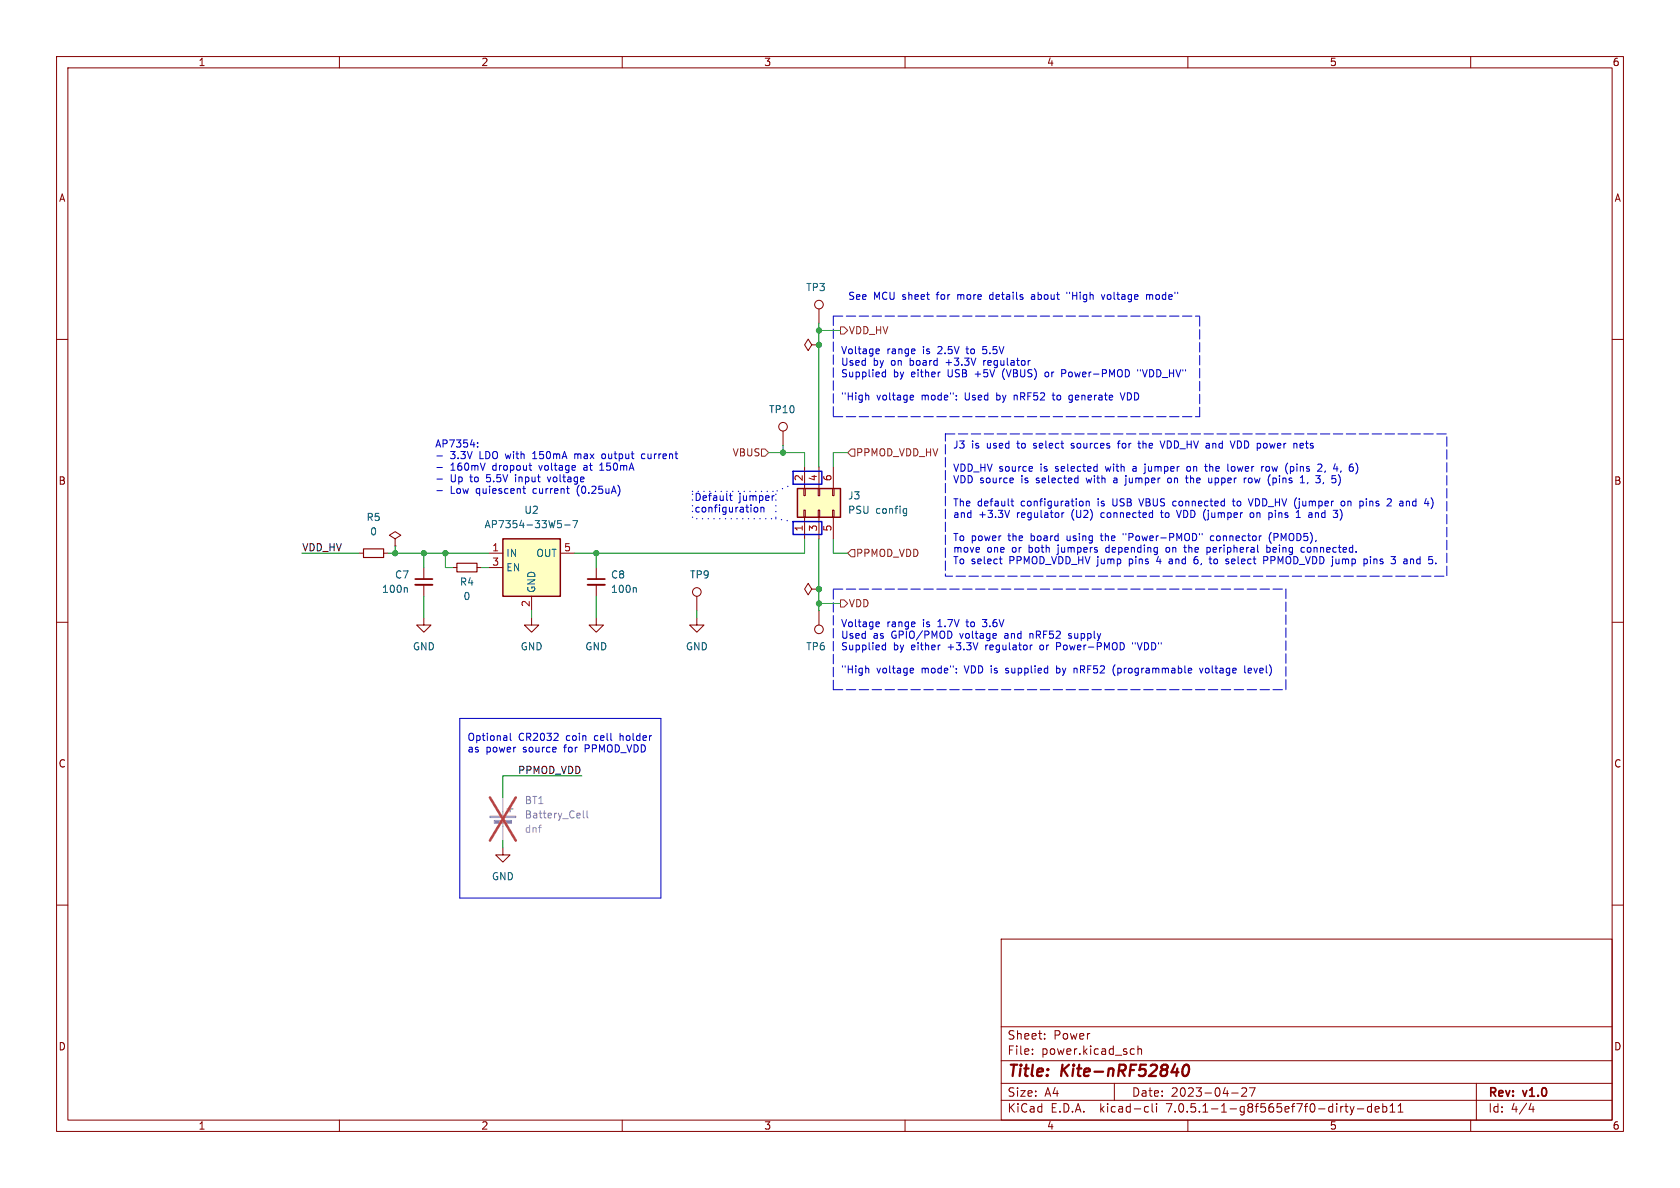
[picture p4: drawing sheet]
<svg xmlns="http://www.w3.org/2000/svg" width="297mm" height="210mm" viewBox="0 0 297 210" stroke-linecap="round" stroke-linejoin="round" font-family="sans-serif">
<g fill="none" stroke="#840000" stroke-width=".18">
<path d="M10 10h277v190h-277zM12 12h273v186h-273zM60 10v2M110 10v2M160 10v2M210 10v2M260 10v2M10 60h2M144.8 54.6v2.6M285 60h2M138.4 76.2v2.5M143.5 61l-.6-1.1-.7 1.1 .7 1 .6-1h1.3"/>
<path d="M144.8 61h.1M63.5 97.8h.8M67.8 97.8h.8M69.8 95.3l1.1-.7-1.1-.6-1 .6 1 .7v1.2M69.8 96.5h.1M86.4 97.8h2.5M99.1 97.8h2.5M142.1 90.2h.3v1.2h-.3zM142.1 86.4h.3v1.2h-.3zM142.2 82.6v3.8M142.2 91.4v3.9M144.7 90.2h.2v1.2h-.2z"/>
<path d="M144.7 86.4h.2v1.2h-.2zM144.8 82.6v3.8M144.8 91.4v3.9M147.2 90.2h.2v1.2h-.2zM147.2 86.4h.2v1.2h-.2zM147.3 82.6v3.8M147.3 91.4v3.9M10 110h2M74.9 109.2v1.3h1.3l-1.3 1.3-1.2-1.3h1.2M74.9 100.3v2.1M74.9 103.4v2M80 100.3h.8"/>
<path d="M84.3 100.3h.8M86.4 100.3h2.5M94 109.2v1.3h1.2l-1.2 1.3-1.3-1.3h1.3M94 105.4v2.6M105.4 109.2v1.3h1.3l-1.3 1.3-1.3-1.3h1.3M105.4 100.3v2.1M105.4 103.4v2M123.2 109.2v1.3h1.3l-1.3 1.3-1.3-1.3h1.3M123.2 105.4v2.6M143.5 104.1l-.6 1.1-.7-1.1 .7-1 .6 1h1.3M144.8 104.1h.1M144.8 108v2.5"/>
<path d="M285 110h2M10 160h2M88.9 149.9v1.2h1.3l-1.3 1.3-1.3-1.3h1.3M285 160h2M177 166h108v32h-108zM60 198v2M110 198v2M160 198v2M177 194.5h108M177 191.5h108M177 187.5h108M177 181.5h108"/>
<path d="M182.5 186.3v.1M182.5 185.5v.1M184.7 183.6v.1M184.7 182.8v.1M197 191.5v3M200.1 185.4l.4 .1M200.5 186.3l-.4 .1M201.2 185.5l.2-.1 .3 .1 .1 .9M201.2 184.9v1.5M202.5 196.5h.5M202.5 195.7h.5M203.7 195.1v1.3l.2 .2"/>
<path d="M204.5 195.1v.1M204.5 195.6v1M210 198v2M217.7 193.2h1.2M219.5 192.4l.6-.1 .2 .1 .1 .3-.9 1.1h.9M220.9 192.3h1l-.7 1.5M237.7 195.6h.6M238 195.1v1.3l.3 .2M238.7 195.6l.3 1M239 196.6l-.1 .4-.2 .1M239.4 195.6l-.4 1M240 196h1.1"/>
<path d="M242.5 195.7l-.5-.1-.3 .3v.4l.2 .2h.6M242.5 195.1v1.5M243.1 196.1l.7-.1-.1-.3-.4-.1-.2 .2 .1 .7h.5M244.5 195.7l.4-.1 .3 .3v.4l-.2 .2h-.5M244.5 195.1v1.5M245.7 196.6h.9M245.7 195.5l.5-.4v1.5M247.2 196.6h.8M247.2 195.5l.4-.4v1.5M260 198v2M261 191.5v6.5M270.7 195l-.4 1.1h.9"/>
<path d="M271 195.6v1"/>
<circle cx="144.8" cy="53.8" r=".76"/>
<circle cx="138.4" cy="75.4" r=".76"/>
<circle cx="123.2" cy="104.6" r=".76"/>
<circle cx="144.8" cy="111.3" r=".76"/>
</g>
<path d="M207.1 189.5h1.2M208.1 188.9l-.1 1.3M209.3 188.4a.46 .46 0 0 1 .5-.2 .46 .46 0 0 1 .4 .4 1.15 1.15 0 0 1-.8 1.6l-.2-.1a1.54 1.54 0 0 1 .1-1.7z" fill="none" stroke="#840000" stroke-width=".4"/>
<path d="M73.4 103.4h3.1M103.9 103.4h3" fill="none" stroke="#840000" stroke-width=".33"/>
<path d="M73.4 102.4h3.1M103.9 102.4h3" fill="none" stroke="#840000" stroke-width=".3"/>
<path d="M99.2 92.6v.6M99.8 92.8h1M101.3 92h.8l-.5 1.3M159.9 89.9l.4 .1M160.3 89.9v1l-.1 .2-.4 .1M160.3 90.7h-.4M71.8 103.9l.2 .2v.6M112.3 103.9l.2 .2v.6" fill="none" stroke="#006464" stroke-width=".18"/>
<g fill="#ffffc2" stroke="#ffffc2" stroke-width=".18">
<path d="M88.9 95.3h10.2v10.1h-10.2z"/>
<path d="M141 86.4h7.6v5h-7.6z"/>
</g>
<path d="M88.9 95.3h10.2v10.1h-10.2zM141 86.4h7.6v5h-7.6z" fill="none" stroke="#840000" stroke-width=".25"/>
<path d="M64.3 97h3.5v1.6h-3.5zM80.8 99.6h3.5v1.5h-3.5z" fill="none" stroke="#840000" stroke-width=".2"/>
<g fill="#9c9b98" stroke="#9c9b98" stroke-width=".18">
<path d="M86.6 144.3h4.6v.2h-4.6z"/>
<path d="M87.4 145h3v.5h-3z"/>
</g>
<path d="M88.9 141v3.3M88.9 145.3v3.3" fill="none" stroke="#9c9b98" stroke-width=".18"/>
<path d="M89.7 143h1M90.2 142.5v1" fill="none" stroke="#9c9b98" stroke-width=".25"/>
<path d="M103.1 143.3v1.1l.2 .2M103.8 143.3v1.1l.2 .2" fill="none" stroke="#939391" stroke-width=".18"/>
<path d="M86.6 141l4.6 7.6M91.2 141l-4.6 7.6" fill="none" stroke="#eb3a3d" stroke-width=".46"/>
<path d="M148.6 57.8h.6l.7 .6-.7 .7h-.6zM134.6 79.4h.7l.6 .6-.6 .6h-.7zM150.5 79.4h.6v1.2h-.6l-.6-.6zM150.5 97.2h.6v1.2h-.6l-.6-.6zM148.6 106h.6l.7 .7-.7 .6h-.6z" fill="none" stroke="#725600" stroke-width=".18"/>
<g fill="none" stroke="#0000c2" stroke-width=".18">
<path d="M188.6 51.7v.2M194.7 52.1l.3 .8M202.7 52.1v.8M203.1 52.1l-.4 .1M84.4 78.9v.1M84.4 78.3v.1M153.2 69.9l.4 .1v.7M155 61.7h.4l.1 .3-.6 .1M155.4 62.5h-.4M155.9 66.4l.3 .2h.4M156.6 65.3v1.3M156.6 65.8h-.4l-.3 .2"/>
<path d="M161.1 69.9h.4v.3l-.6 .1M161.5 70.6l-.4 .1M166.2 65.8h-.2M169.1 69.9v.1M169.1 70.6v.1M181.8 63.7v.9M182.1 63.7l-.3 .3M187.7 66h.5M188.2 65.3h-.5v1.3M198 69.4l.5 1.3M199.6 65.6v.7M201.1 65.3v.3"/>
<path d="M201.2 78.4h.4M205.1 77.9l.4 1.3M217.5 77.9l.4 1.3 .4-1.3M228.7 78.5l.2-.1h.3l.1 .8M228.7 78.4v.8M77.2 80.6h1M77.2 82.6h1M77.2 84.7h1M77.2 86.7h1M85.8 81.9l-.5 1.2M92.4 86.4h.5M92.6 85.9v1.1l.3 .2"/>
<path d="M93.5 82.3h.5M93.7 81.9v1l.3 .2M100.2 86.4h.4M100.3 87l.3 .2M101.5 82.3l.2 .3-.6 .1M101.7 83.1h-.2M109.4 86l.2 .6-.2 .9M129 87.6h.4M129.1 87.2v1.1l.3 .2M133.3 89.9l.2-.2h.3l.2 .2-.2 .6h-.3l-.2-.2M134.5 89.8l.2-.1h.3l.1 .8M134.5 89.7v.8"/>
<path d="M136.9 87.6l-.3 .1M176.7 98.8h.5M176.8 98.4v1.1l.4 .2M178.5 90.2l-.4 1.3M178.7 88.6h.5M178.9 88.2v1.1l.3 .1M179 84.5l.1 .3-.6 .1M179.1 85.3h-.1M182.4 82.5l.1 .3-.6 .1M182.5 83.2l-.1 .1M187.7 90.6v.9M188.1 90.6l-.4 .3"/>
<path d="M190.2 84.5l.4 .1M190.6 84.1v1.2M190.6 85.3h-.4M191.1 88.6l.3 .1 .1 .1-.1 .5-.3 .1M192 88.7l.2-.1 .3 .1 .1 .7M192 88.6v.8M193.6 82.5h.4M194 97.3v.3M194 82v1.3M194 83.2l-.4 .1M203.4 90.6l.4 .1M203.8 90.2v1.3"/>
<path d="M203.8 91.4l-.4 .1M204.5 96.8h.1M204.6 96.8l-.1 1.1M204.6 97.6h-.1M209.3 96.8h.4M209.6 84.5h.4M209.7 84.1l.1 1.2M212 94.3v.2M212.5 94.3v.2M213 82.5h.4M213.1 82l.1 1.2M213.4 96.8v1.2"/>
<path d="M213.4 97.6h.1M213.5 96.8h-.1M213.7 84.5v.7l.3 .1M213.7 98.8h.5M213.9 98.4l.1 1.2M216.3 88.6l.2 .1M216.5 88.2v1.2M216.5 89.4h-.2M216.7 99.6l.4 .1M217.1 82v1.1l.1 .2M217.1 98.8l-.4 .2 .1 .2h.3M217.9 88.6h.4"/>
<path d="M220 84.5v.8M220.3 84.5l-.3 .2M220.7 88.2l.4 1.2M221.1 90.7l-.1 .2 .1 .5M222.3 97.4l.2 .2M222.9 94.7h.1M223.1 82.5v.8M223.4 82.5l-.3 .2M223.4 99.1h.5M223.9 98.4h-.5v1.3M224 97.6h.3M224 96.3v1.3"/>
<path d="M224.3 85.3l.3 .5M224.3 96.8h-.3M224.3 91.4l.4 .1M224.3 90.6v1.3M224.5 94.5l-.1 .5 .1 .7M224.5 84l-.2 .4M224.7 90.6l-.4 .1M227.3 83.2l.3 .5M227.6 81.9l-.3 .5M229.2 91.5h.7M229.5 90.2v1.3M229.9 85.3h.7"/>
<path d="M230.2 84.1v1.2M230.5 96.8h-.3l-.2 .2 .1 .5 .4 .1M231.4 90.7h.5M231.9 90.9l-.4 .1-.2 .2 .2 .3 .4-.1M232.6 84.1h.8l-.4 .5 .3 .1 .1 .4-.2 .2h-.4M233 82.2l.2-.2 .4 .2M233.6 82.6l-.7 .7h.8M235.5 84.1h.6M235.6 84.6h.3l.3 .2-.1 .4-.5 .1M235.7 90.2h.8l-.4 .5 .3 .1M235.8 82.9h.7M236.4 82.5v.8"/>
<path d="M236.4 91.4l-.2 .1-.4-.1M237.5 88.6l-.3 .1-.1 .1v.5l.4 .1M238.8 82.5h.2l.3 .3-.1 .4-.4 .1M238.9 82h.2M240.4 88.7h.5M240.4 89.4h.5M241.1 98.9l.4-.1 .2 .3-.1 .5h-.5M241.1 98.8v1.3M245.2 88.3l.2-.1 .5 .1M245.9 88.7l-.7 .7h.8M245.9 98.4h.8l-.4 .5 .3 .1v.5l-.1 .2-.5-.1M247.8 88.6l.2 .2v.6"/>
<path d="M248 89.4h-.1M248 88.9l-.1 .1M251.8 89h.8M252.4 88.6v.8M252.6 98.4h.6M253 98.9l.3 .2v.3l-.3 .3M153.2 118.1l.4 .2v.7M155 109.9l.4 .1 .1 .2-.6 .2M155.4 110.7l-.4 .1M155.9 114.6l.3 .3 .4-.1M156.6 113.6v1.3M156.6 114.1l-.4-.1-.3 .3"/>
<path d="M161.1 118.1l.4 .1v.2l-.6 .1M161.5 118.9l-.4 .1M166.2 114l-.2 .1M169.1 118.8v.2M169.1 118.2v.1M172.9 113.6l-.4 1.3M176 112l.1 .3-.6 .1M176.1 112.8h-.1M182.1 114v.9M182.5 114l-.4 .3M185.1 118.1l.1 .1M185.2 117.7v1.3"/>
<path d="M185.2 118.9l-.1 .1M196.9 117.9l-.1 .5 .1 .7M198.5 113.7l.3 .5-.3 .6M200.2 113.6v.2M210.1 118.5l.6-.1-.1-.2-.3-.1-.2 .2v.6h.5M212.1 118.1l.3 .9M220.1 117.7v1.1l.1 .2M81.3 127h35.5v31.8h-35.5zM90.2 129.6v1.1l.2 .2M98.3 132.2v.2l-.6 .1M98.6 129.7l.1 .2-.1 .3-.7 .7h.8"/>
</g>
<path d="M147.3 55.9h64.8M147.3 55.9v17.8M147.3 73.7h64.8M167.1 76.7h88.7v25.2h-88.7v-25.2M212.1 73.7v-17.8M147.3 104.1h80M227.3 104.1v17.8M147.3 121.9v-17.8M147.3 121.9h80" fill="none" stroke="#0000c2" stroke-width=".18" stroke-dasharray="1.7 .6"/>
<path d="M140.2 92.2h5.1v2.3h-5.1zM140.2 83.3h5.1v2.3h-5.1z" fill="none" stroke="#0000c2" stroke-width=".25"/>
<path d="M122.4 86.9h14.8v4.8h-14.8v-4.8M137.2 91.7l3 .5M140.2 85.6l-3 1.3" fill="none" stroke="#0000c2" stroke-width=".25" stroke-dasharray="0 1"/>
<g fill="none" stroke="#009600" stroke-width=".18">
<path d="M144.8 57.2v25.4M144.8 58.4h3.8M138.4 78.7v1.3M53.3 97.8h10.2M68.6 97.8h17.8M69.8 96.5v1.3M74.9 97.8v2.5M78.7 97.8v2.5h1.3M105.4 97.8v2.5M135.9 80h6.3v2.6M142.2 95.3v2.5h-40.6M144.8 95.3v12.7"/>
<path d="M147.3 95.3v2.5h2.6M149.9 80h-2.6v2.6M74.9 105.4v3.8M85.1 100.3h1.3M94 108v1.2M105.4 105.4v3.8M123.2 108v1.2M144.8 106.7h3.8M102.9 137.2h-14v3.8M88.9 148.6v1.3"/>
</g>
<g fill="#009600" stroke="#009600" stroke-width=".18">
<circle cx="144.8" cy="58.4" r=".46"/>
<circle cx="144.8" cy="61" r=".46"/>
<circle cx="138.4" cy="80" r=".46"/>
<circle cx="105.4" cy="97.8" r=".46"/>
<circle cx="144.8" cy="106.7" r=".46"/>
<circle cx="144.8" cy="104.1" r=".46"/>
<circle cx="78.7" cy="97.8" r=".46"/>
<circle cx="74.9" cy="97.8" r=".46"/>
<circle cx="69.8" cy="97.8" r=".46"/>
</g>
<g font-size="2.8" fill="#840000">
<text x="178" y="190.8">Title:</text>
<text x="187.5" y="190.8">Kite-nRF52840</text>
</g>
<g font-size="2.1" fill="#840000">
<text x="178" y="183.9">Sheet:</text>
<text x="186.2" y="183.9">Power</text>
<text x="178" y="186.6">File:</text>
<text x="184" y="186.6">power.kicad_sch</text>
<text x="178" y="196.8">KiCad</text>
<text x="178" y="194">Size:</text>
<text x="184.6" y="194">A4</text>
<text x="185.7" y="196.8">E.D.A.</text>
<text x="194.4" y="196.8">kicad-cli</text>
<text x="200" y="194">Date:</text>
<text x="206.2" y="196.8">7.0.5.1-1-g8f565ef7f0-dirty-deb11</text>
<text x="206.9" y="194">2023-04-27</text>
<text x="263" y="194.2">Rev:</text>
<text x="263" y="196.8">Id:</text>
<text x="267" y="196.8">4/4</text>
<text x="269.2" y="194.2">v1.0</text>
</g>
<g font-size="1.8" fill="#840000">
<text x="35" y="11.8">1</text>
<text x="85" y="11.8">2</text>
<text x="135" y="11.8">3</text>
<text x="185" y="11.8">4</text>
<text x="235" y="11.8">5</text>
<text x="285" y="11.8">6</text>
<text x="10.4" y="35.8">A</text>
<text x="285.4" y="35.8">A</text>
<text x="10.3" y="85.8">B</text>
<text x="285.3" y="85.8">B</text>
<text x="10.3" y="135.8">C</text>
<text x="285.3" y="135.8">C</text>
<text x="10.3" y="185.8">D</text>
<text x="285.3" y="185.8">D</text>
<text x="35" y="199.8">1</text>
<text x="85" y="199.8">2</text>
<text x="135" y="199.8">3</text>
<text x="185" y="199.8">4</text>
<text x="235" y="199.8">5</text>
<text x="285" y="199.8">6</text>
</g>
<g font-size="1.8" fill="#006464">
<text x="142.5" y="51.6">TP3</text>
<text x="135.9" y="73.2">TP10</text>
<text x="149.9" y="88.5">J3</text>
<text x="64.7" y="92.3">R5</text>
<text x="65.4" y="94.8">0</text>
<text x="85.6" y="93.5">AP7354-33W5-7</text>
<text x="92.6" y="91">U2</text>
<text x="149.9" y="91">PSU</text>
<text x="154.8" y="91">config</text>
<text x="89.4" y="98.6">IN</text>
<text x="89.4" y="101.2">EN</text>
<text x="94.8" y="98.6">OUT</text>
<text x="67.5" y="105">100n</text>
<text x="69.8" y="102.4">C7</text>
<text x="81.2" y="103.7">R4</text>
<text x="81.9" y="106.2">0</text>
<text x="94.8" y="104.9" transform="rotate(-90 94.8 104.9)">GND</text>
<text x="108" y="102.4">C8</text>
<text x="108" y="105">100n</text>
<text x="121.9" y="102.4">TP9</text>
<text x="72.9" y="115.1">GND</text>
<text x="92" y="115.1">GND</text>
<text x="103.4" y="115.1">GND</text>
<text x="121.2" y="115.1">GND</text>
<text x="142.5" y="115.1">TP6</text>
<text x="86.9" y="155.8">GND</text>
</g>
<g font-size="1.8" fill="#0000c2">
<text x="149.9" y="53.1">See</text>
<text x="154.3" y="53.1">MCU sheet</text>
<text x="165.7" y="53.1">for</text>
<text x="169.4" y="53.1">more</text>
<text x="175.2" y="53.1">details</text>
<text x="182.7" y="53.1">about</text>
<text x="189.2" y="53.1">&quot;High</text>
<text x="195.4" y="53.1">voltage</text>
<text x="203.4" y="53.1">mode&quot;</text>
<text x="148.6" y="62.7">Voltage</text>
<text x="148.6" y="64.7">Used</text>
<text x="154.3" y="64.7">by</text>
<text x="156.7" y="62.7">range</text>
<text x="157.5" y="64.7">on</text>
<text x="160.9" y="64.7">board</text>
<text x="163.1" y="62.7">is</text>
<text x="165.8" y="62.7">2.5V</text>
<text x="167.4" y="64.7">+3.3V</text>
<text x="171.1" y="62.7">to</text>
<text x="174" y="62.7">5.5V</text>
<text x="174.1" y="64.7">regulator</text>
<text x="148.6" y="66.8">Supplied</text>
<text x="148.6" y="70.9">&quot;High</text>
<text x="154.9" y="70.9">voltage</text>
<text x="157.8" y="66.8">by</text>
<text x="161.1" y="66.8">either</text>
<text x="162.9" y="70.9">mode&quot;:</text>
<text x="167.6" y="66.8">USB</text>
<text x="170.6" y="70.9">Used</text>
<text x="172.5" y="66.8">+5V</text>
<text x="176.3" y="70.9">by</text>
<text x="177.5" y="66.8">(VBUS)</text>
<text x="179.5" y="70.9">nRF52</text>
<text x="185.2" y="66.8">or</text>
<text x="186.5" y="70.9">to</text>
<text x="188.2" y="66.8">Power-PMOD</text>
<text x="189.5" y="70.9">generate</text>
<text x="198.8" y="70.9">VDD</text>
<text x="201.8" y="66.8">&quot;VDD_HV&quot;</text>
<text x="76.8" y="79.2">AP7354:</text>
<text x="79.5" y="81.2">3.3V</text>
<text x="79.5" y="83.3">160mV</text>
<text x="84.7" y="81.2">LDO with</text>
<text x="87" y="83.3">dropout</text>
<text x="94.3" y="81.2">150mA</text>
<text x="95.4" y="83.3">voltage</text>
<text x="101.8" y="81.2">max</text>
<text x="103.3" y="83.3">at</text>
<text x="106.3" y="83.3">150mA</text>
<text x="106.8" y="81.2">output</text>
<text x="113.9" y="81.2">current</text>
<text x="168.4" y="79.4">J3</text>
<text x="168.4" y="83.5">VDD_HV source</text>
<text x="171.7" y="79.4">is</text>
<text x="174.4" y="79.4">used</text>
<text x="179.9" y="79.4">to</text>
<text x="182.9" y="79.4">select</text>
<text x="183.9" y="83.5">is</text>
<text x="186.6" y="83.5">selected</text>
<text x="189.7" y="79.4">sources</text>
<text x="195.6" y="83.5">with</text>
<text x="198.1" y="79.4">for</text>
<text x="200.5" y="83.5">a</text>
<text x="201.8" y="79.4">the</text>
<text x="202.8" y="83.5">jumper</text>
<text x="205.9" y="79.4">VDD_HV and</text>
<text x="210.4" y="83.5">on</text>
<text x="213.7" y="83.5">the</text>
<text x="217.8" y="83.5">lower</text>
<text x="218.5" y="79.4">VDD power</text>
<text x="223.9" y="83.5">row</text>
<text x="228.3" y="83.5">(pins</text>
<text x="229.9" y="79.4">nets</text>
<text x="234.2" y="83.5">2,</text>
<text x="237.1" y="83.5">4,</text>
<text x="240" y="83.5">6)</text>
<text x="79.5" y="85.3">Up</text>
<text x="79.5" y="87.4">Low</text>
<text x="83.1" y="85.3">to</text>
<text x="84.1" y="87.4">quiescent</text>
<text x="86" y="85.3">5.5V</text>
<text x="91.3" y="85.3">input</text>
<text x="94.3" y="87.4">current</text>
<text x="97.1" y="85.3">voltage</text>
<text x="102.1" y="87.4">(0.25uA)</text>
<text x="122.7" y="88.6">Default</text>
<text x="130.5" y="88.6">jumper</text>
<text x="168.4" y="85.5">VDD source</text>
<text x="168.4" y="89.6">The</text>
<text x="172.7" y="89.6">default</text>
<text x="180.4" y="89.6">configuration</text>
<text x="180.5" y="85.5">is</text>
<text x="183.2" y="85.5">selected</text>
<text x="192.3" y="85.5">with</text>
<text x="194.1" y="89.6">is</text>
<text x="196.8" y="89.6">USB</text>
<text x="197.2" y="85.5">a</text>
<text x="199.4" y="85.5">jumper</text>
<text x="201.8" y="89.6">VBUS connected</text>
<text x="207" y="85.5">on</text>
<text x="210.4" y="85.5">the</text>
<text x="214.4" y="85.5">upper</text>
<text x="218.5" y="89.6">to</text>
<text x="220.8" y="85.5">row</text>
<text x="221.5" y="89.6">VDD_HV (jumper</text>
<text x="225.2" y="85.5">(pins</text>
<text x="231.1" y="85.5">1,</text>
<text x="234" y="85.5">3,</text>
<text x="236.9" y="85.5">5)</text>
<text x="238" y="89.6">on</text>
<text x="241.4" y="89.6">pins</text>
<text x="246.4" y="89.6">2</text>
<text x="248.7" y="89.6">and</text>
<text x="253.3" y="89.6">4)</text>
<text x="122.7" y="90.7">configuration</text>
<text x="168.4" y="91.6">and</text>
<text x="168.4" y="95.7">To power</text>
<text x="172.9" y="91.6">+3.3V</text>
<text x="178.2" y="95.7">the</text>
<text x="179.7" y="91.6">regulator</text>
<text x="182.3" y="95.7">board</text>
<text x="188.7" y="95.7">using</text>
<text x="189.5" y="91.6">(U2)</text>
<text x="194.8" y="91.6">connected</text>
<text x="194.9" y="95.7">the</text>
<text x="199" y="95.7">&quot;Power-PMOD&quot;</text>
<text x="205.6" y="91.6">to</text>
<text x="208.5" y="91.6">VDD (jumper</text>
<text x="214.5" y="95.7">connector</text>
<text x="221.7" y="91.6">on</text>
<text x="225" y="95.7">(PMOD5),</text>
<text x="225.1" y="91.6">pins</text>
<text x="232.4" y="91.6">and</text>
<text x="236.9" y="91.6">3)</text>
<text x="168.4" y="97.8">move</text>
<text x="168.4" y="99.8">To select</text>
<text x="174.4" y="97.8">one</text>
<text x="178.4" y="99.8">PPMOD_VDD_HV jump</text>
<text x="178.9" y="97.8">or</text>
<text x="181.9" y="97.8">both</text>
<text x="187.2" y="97.8">jumpers</text>
<text x="195.8" y="97.8">depending</text>
<text x="199.8" y="99.8">pins</text>
<text x="204.8" y="99.8">4</text>
<text x="206.5" y="97.8">on</text>
<text x="207.1" y="99.8">and</text>
<text x="209.9" y="97.8">the</text>
<text x="211.6" y="99.8">6,</text>
<text x="214" y="97.8">peripheral</text>
<text x="214.5" y="99.8">to</text>
<text x="217.5" y="99.8">select</text>
<text x="224.3" y="99.8">PPMOD_VDD jump</text>
<text x="224.7" y="97.8">being</text>
<text x="230.9" y="97.8">connected.</text>
<text x="242.3" y="99.8">pins</text>
<text x="247.3" y="99.8">3</text>
<text x="249.6" y="99.8">and</text>
<text x="254.1" y="99.8">5.</text>
<text x="148.6" y="111">Voltage</text>
<text x="148.6" y="113">Used</text>
<text x="154.3" y="113">as</text>
<text x="156.7" y="111">range</text>
<text x="157.6" y="113">GPIO/PMOD</text>
<text x="163.1" y="111">is</text>
<text x="165.8" y="111">1.7V</text>
<text x="169.8" y="113">voltage</text>
<text x="171.1" y="111">to</text>
<text x="174" y="111">3.6V</text>
<text x="177.8" y="113">and</text>
<text x="182.3" y="113">nRF52</text>
<text x="189.3" y="113">supply</text>
<text x="148.6" y="115">Supplied</text>
<text x="148.6" y="119.1">&quot;High</text>
<text x="154.9" y="119.1">voltage</text>
<text x="157.8" y="115">by</text>
<text x="161.1" y="115">either</text>
<text x="162.9" y="119.1">mode&quot;:</text>
<text x="167.6" y="115">+3.3V</text>
<text x="170.6" y="119.1">VDD is</text>
<text x="174.4" y="115">regulator</text>
<text x="178.1" y="119.1">supplied</text>
<text x="184.1" y="115">or</text>
<text x="187.1" y="115">Power-PMOD</text>
<text x="187.1" y="119.1">by</text>
<text x="190.4" y="119.1">nRF52</text>
<text x="197.4" y="119.1">(programmable</text>
<text x="200.8" y="115">&quot;VDD&quot;</text>
<text x="212.9" y="119.1">voltage</text>
<text x="220.9" y="119.1">level)</text>
<text x="82.5" y="131.1">Optional</text>
<text x="91.6" y="131.1">CR2032</text>
<text x="100" y="131.1">coin</text>
<text x="105.1" y="131.1">cell</text>
<text x="109.7" y="131.1">holder</text>
<text x="82.5" y="133.1">as</text>
<text x="85.8" y="133.1">power</text>
<text x="92.4" y="133.1">source</text>
<text x="99.8" y="133.1">for</text>
<text x="103.6" y="133.1">PPMOD_VDD</text>
</g>
<g font-size="1.8" fill="#725600">
<text x="150" y="59.2">VDD_HV</text>
<text x="129.5" y="80.8">VBUS</text>
<text x="151.2" y="80.8">PPMOD_VDD_HV</text>
<text x="151.2" y="98.6">PPMOD_VDD</text>
<text x="150" y="107.5">VDD</text>
</g>
<g font-size="1.8" fill="#a90000">
<text x="142" y="85.1" transform="rotate(-90 142 85.1)">2</text>
<text x="144.5" y="85.1" transform="rotate(-90 144.5 85.1)">4</text>
<text x="147.1" y="85.1" transform="rotate(-90 147.1 85.1)">6</text>
<text x="142" y="94" transform="rotate(-90 142 94)">1</text>
<text x="144.5" y="94" transform="rotate(-90 144.5 94)">3</text>
<text x="147.1" y="94" transform="rotate(-90 147.1 94)">5</text>
<text x="87" y="97.5">1</text>
<text x="87" y="100.1">3</text>
<text x="99.7" y="97.5">5</text>
<text x="93.7" y="107.3" transform="rotate(-90 93.7 107.3)">2</text>
</g>
<g font-size="1.8" fill="#0f0f0f">
<text x="53.3" y="97.5">VDD_HV</text>
<text x="91.6" y="136.9">PPMOD_VDD</text>
</g>
<g font-size="1.8" fill="#939391">
<text x="92.7" y="142.3">BT1</text>
<text x="92.7" y="144.8">Battery_Cell</text>
</g>
<text font-size="1.8" fill="#9c9b98" x="92.7" y="147.4">dnf</text>
</svg>
